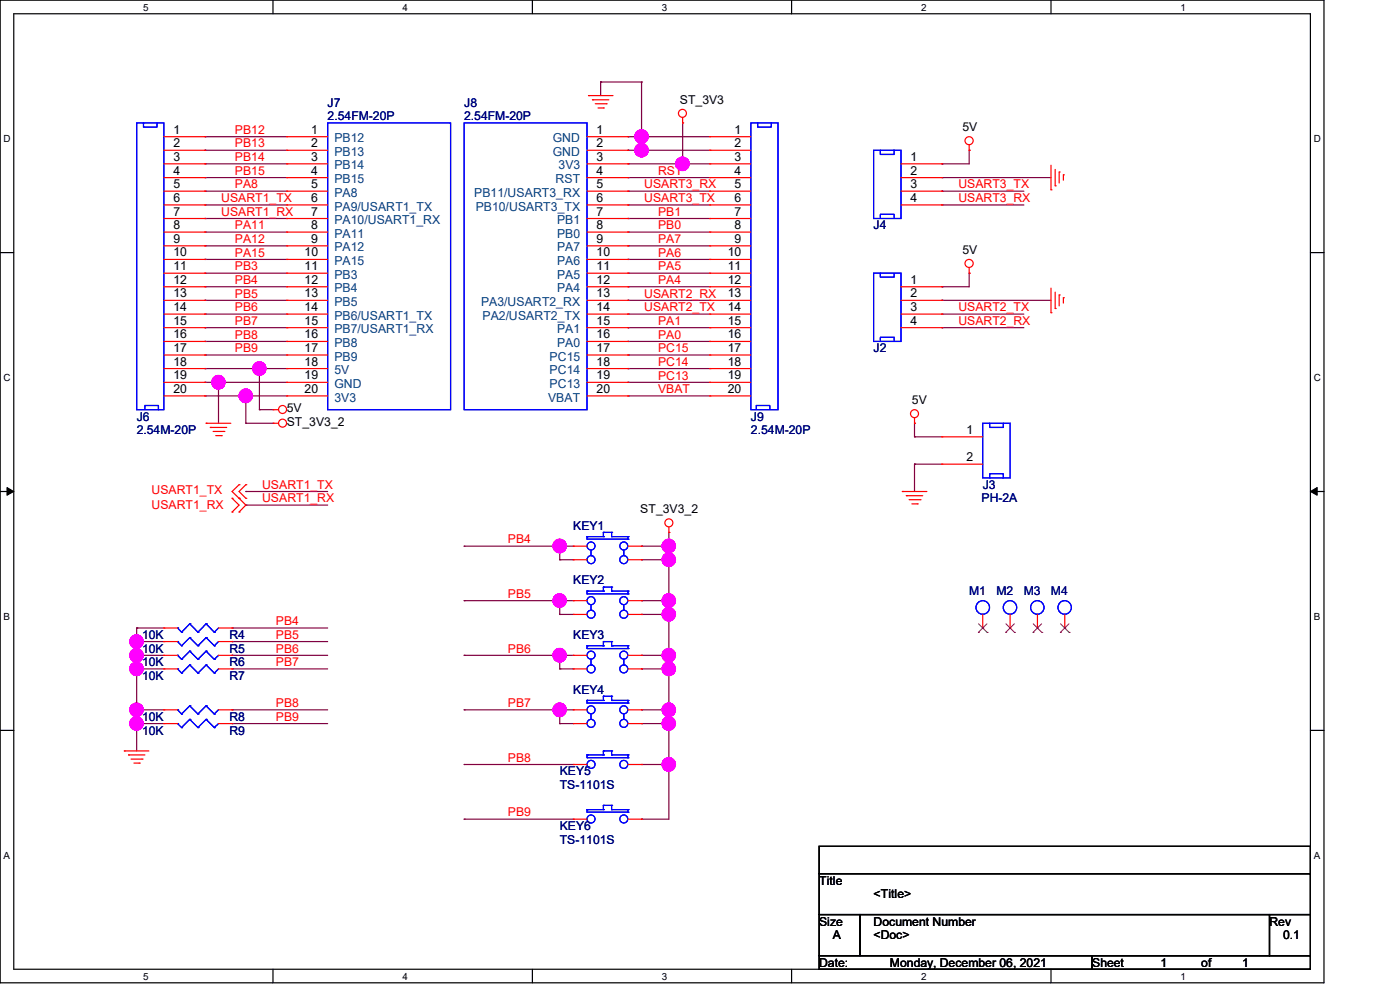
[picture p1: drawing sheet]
<svg xmlns="http://www.w3.org/2000/svg" width="297mm" height="210mm" viewBox="0 0 297 210" stroke-linecap="round" stroke-linejoin="round" font-family="sans-serif">
<path d="M0 0h280.9v208.5h-280.9zM2.9 2.9h275.1v202.7h-275.1z" fill="none" stroke="#000" stroke-width=".25"/>
<g fill="#fff">
<path d="M30.4 .3h1.1v2.4h-1.1z"/>
<path d="M30.4 205.9h1.1v2.3h-1.1z"/>
</g>
<path d="M57.9 0v2.9M57.9 205.6v2.9" fill="none" stroke="#000" stroke-width=".25"/>
<g fill="#fff">
<path d="M85.4 .3h1.1v2.4h-1.1z"/>
<path d="M85.4 205.9h1.1v2.3h-1.1z"/>
</g>
<path d="M112.9 0v2.9M112.9 205.6v2.9" fill="none" stroke="#000" stroke-width=".25"/>
<g fill="#fff">
<path d="M140.4 .3h1.2v2.4h-1.2z"/>
<path d="M140.4 205.9h1.2v2.3h-1.2z"/>
</g>
<path d="M167.9 0v2.9M167.9 205.6v2.9" fill="none" stroke="#000" stroke-width=".25"/>
<g fill="#fff">
<path d="M195.4 .3h1.2v2.4h-1.2z"/>
<path d="M195.4 205.9h1.2v2.3h-1.2z"/>
</g>
<path d="M223 0v2.9M223 205.6v2.9" fill="none" stroke="#000" stroke-width=".25"/>
<g fill="#fff">
<path d="M250.4 .3h1.2v2.4h-1.2z"/>
<path d="M250.4 205.9h1.2v2.3h-1.2z"/>
<path d="M.8 28.2h1.4v2.4h-1.4z"/>
<path d="M278.7 28.2h1.5v2.4h-1.5z"/>
<path d="M.8 78.9h1.4v2.3h-1.4z"/>
<path d="M278.7 78.9h1.5v2.3h-1.5z"/>
</g>
<path d="M0 53.6h2.9M278 53.6h2.9" fill="none" stroke="#000" stroke-width=".25"/>
<g fill="#fff">
<path d="M.8 129.6h1.3v2.3h-1.3z"/>
<path d="M278.7 129.6h1.4v2.3h-1.4z"/>
</g>
<path d="M0 104.3h2.9M278 104.3h2.9" fill="none" stroke="#000" stroke-width=".25"/>
<path d="M1.5 103.4l1.4 .9-1.4 .8zM278 104.3l1.4-.9v1.7z" fill="#000" stroke="#000" stroke-width=".21"/>
<g fill="#fff">
<path d="M.8 180.3h1.3v2.3h-1.3z"/>
<path d="M278.7 180.3h1.4v2.3h-1.4z"/>
</g>
<path d="M0 154.9h2.9M278 154.9h2.9M173.8 179.5h104.2v5.8h-104.2zM173.8 185.3h104.2v8.7h-104.2zM173.8 194h8.7v8.7h-8.7zM182.5 194h86.8v8.7h-86.8zM269.3 194h8.7v8.7h-8.7zM173.8 202.7h57.9v2.9h-57.9zM231.7 202.7h46.3v2.9h-46.3z" fill="none" stroke="#000" stroke-width=".25"/>
<g fill="none" stroke="#800040" stroke-width=".25">
<path d="M127.4 17.4h.1M127.4 17.4v2.9M127.4 17.4h8.7M136.1 17.4h.1M136.1 17.4v14.5M43.5 29h.1M43.5 31.9h.1M43.5 34.8h.1M43.5 37.7h.1M43.5 29h17.3M43.5 31.9h17.3M43.5 34.8h17.3"/>
<path d="M43.5 37.7h17.3M133.2 37.7h.1M133.2 29h.1M133.2 31.9h.1M133.2 34.8h.1M133.2 29h17.4M133.2 31.9h17.4M133.2 34.8h17.4M133.2 37.7h17.4M136.1 31.9h.1M136.1 29h.1M144.8 34.8h.1"/>
<path d="M144.8 26.1h.1M144.8 26.1v8.7M199.8 37.7h.1M199.8 34.8h.1M199.8 37.7h23.2M205.6 31.9h.1M205.6 31.9v2.9h-5.8M43.5 40.6h.1M43.5 43.5h.1M43.5 46.4h.1M43.5 49.2h.1M43.5 52.2h.1"/>
<path d="M43.5 55h.1M43.5 58h.1M43.5 40.6h17.3M43.5 43.5h17.3M43.5 46.4h17.3M43.5 49.2h17.3M43.5 52.2h17.3M43.5 55h17.3M43.5 58h17.3M133.2 40.6h.1M133.2 43.5h.1M133.2 46.4h.1"/>
<path d="M133.2 49.2h.1M133.2 52.2h.1M133.2 55h.1M133.2 58h.1M133.2 40.6h17.4M133.2 43.5h17.4M133.2 46.4h17.4M133.2 49.2h17.4M133.2 52.2h17.4M133.2 55h17.4M133.2 58h17.4M199.8 40.6h.1"/>
<path d="M199.8 43.5h.1M199.8 40.6h17.4M199.8 43.5h17.4M205.6 58h.1M205.6 58v2.8h-5.8M43.5 60.8h.1M43.5 63.7h.1M43.5 66.6h.1M43.5 69.5h.1M43.5 72.4h.1M43.5 75.3h.1M43.5 78.2h.1"/>
<path d="M43.5 60.8h17.3M43.5 63.7h17.3M43.5 66.6h17.3M43.5 69.5h17.3M43.5 72.4h17.3M43.5 75.3h17.3M43.5 78.2h17.3M55 78.2h.1M55 78.2v8.7M133.2 60.8h.1M133.2 63.7h.1M133.2 66.6h.1"/>
<path d="M133.2 69.5h.1M133.2 72.4h.1M133.2 75.3h.1M133.2 78.2h.1M133.2 60.8h17.4M133.2 63.7h17.4M133.2 66.6h17.4M133.2 69.5h17.4M133.2 72.4h17.4M133.2 75.3h17.4M133.2 78.2h17.4M199.8 60.8h.1"/>
<path d="M199.8 66.6h.1M199.8 69.5h.1M199.8 63.7h.1M199.8 63.7h23.2M199.8 66.6h17.4M199.8 69.5h17.4M43.5 81.1h.1M43.5 84h.1M43.5 81.1h17.3M43.5 84h17.3M46.4 81.1h.1M46.4 81.1v8.7"/>
<path d="M52.2 84h.1M52.2 89.8h.1M52.2 89.8h5.8M52.2 84v5.8M55 86.9h.1M55 86.9h3M133.2 81.1h.1M133.2 84h.1M133.2 81.1h17.4M133.2 84h17.4M194 92.7h.1M194 89.8h.1"/>
<path d="M194 98.5h.1M194 92.7h5.8M194 89.8v2.9M194 98.5v5.8M194 98.5h5.8M52.2 104.3h.1M52.2 107.1h.1M52.2 104.3h17.3M52.2 107.1h17.3M98.5 115.9h.1M98.5 115.9h23.1M118.7 118.7h.1"/>
<path d="M118.7 115.9h.1M118.7 118.7h2.9M118.7 115.9v2.8M136.1 118.7h.1M136.1 115.9h.1M136.1 118.7h5.8M136.1 115.9h5.8M141.9 112.9h.1M141.9 115.9h.1M141.9 118.7h.1M141.9 112.9v60.9h-5.8M29 133.2h.1"/>
<path d="M29 136.1h.1M29 139h.1M29 133.2h5.8M29 136.1h5.8M29 139h5.8M29 133.2v26.1M49.2 133.2h.1M49.2 136.1h.1M49.2 139h.1M49.2 133.2h20.3M49.2 136.1h20.3M49.2 139h20.3"/>
<path d="M98.5 127.4h.1M98.5 139h.1M98.5 139h23.1M98.5 127.4h23.1M118.7 130.3h.1M118.7 127.4h.1M118.7 139h.1M118.7 130.3h2.9M118.7 127.4v2.9M118.7 139v2.9M136.1 127.4h.1M136.1 130.3h.1"/>
<path d="M136.1 139h.1M136.1 139h5.8M136.1 127.4h5.8M136.1 130.3h5.8M141.9 127.4h.1M141.9 130.3h.1M141.9 139h.1M29 153.5h.1M29 150.6h.1M29 141.9h.1M29 153.5h5.8M29 150.6h5.8"/>
<path d="M29 141.9h5.8M49.2 153.5h.1M49.2 150.6h.1M49.2 141.9h.1M49.2 153.5h20.3M49.2 150.6h20.3M49.2 141.9h20.3M98.5 150.6h.1M98.5 150.6h23.1M118.7 141.9h.1M118.7 153.5h.1M118.7 150.6h.1"/>
<path d="M118.7 153.5h2.9M118.7 141.9h2.9M118.7 150.6v2.9M136.1 150.6h.1M136.1 141.9h.1M136.1 153.5h.1M136.1 153.5h5.8M136.1 150.6h5.8M136.1 141.9h5.8M141.9 141.9h.1M141.9 150.6h.1M141.9 153.5h.1"/>
<path d="M98.5 173.8h.1M98.5 162.2h.1M98.5 162.2h23.1M98.5 173.8h23.1M136.1 162.2h.1M136.1 173.8h.1M136.1 162.2h5.8M141.9 162.2h.1"/>
</g>
<g fill="#f0f" stroke="#f0f" stroke-width=".25">
<circle cx="55" cy="78.2" r="1.43"/>
<circle cx="46.3" cy="81.1" r="1.43"/>
<circle cx="52.1" cy="84" r="1.43"/>
<circle cx="136.1" cy="31.9" r="1.43"/>
<circle cx="136.1" cy="29" r="1.43"/>
<circle cx="144.8" cy="34.8" r="1.43"/>
<circle cx="29" cy="153.5" r="1.43"/>
<circle cx="29" cy="150.6" r="1.43"/>
<circle cx="29" cy="141.9" r="1.43"/>
<circle cx="29" cy="136.1" r="1.43"/>
<circle cx="29" cy="139" r="1.43"/>
<circle cx="141.9" cy="127.4" r="1.43"/>
<circle cx="141.9" cy="150.6" r="1.43"/>
<circle cx="141.9" cy="130.3" r="1.43"/>
<circle cx="141.9" cy="141.9" r="1.43"/>
<circle cx="141.9" cy="153.5" r="1.43"/>
<circle cx="118.7" cy="115.8" r="1.43"/>
<circle cx="118.7" cy="127.4" r="1.43"/>
<circle cx="118.7" cy="139" r="1.43"/>
<circle cx="118.7" cy="150.6" r="1.43"/>
<circle cx="141.9" cy="162.2" r="1.43"/>
<circle cx="141.9" cy="139" r="1.43"/>
<circle cx="141.9" cy="115.8" r="1.43"/>
<circle cx="141.9" cy="118.7" r="1.43"/>
</g>
<g fill="none" stroke="#f00" stroke-width=".25">
<path d="M34.8 29h8.7M34.8 31.9h8.7M34.8 34.8h8.7M34.8 37.7h8.7M43.5 29h.1M43.5 31.9h.1M43.5 34.8h.1M43.5 37.7h.1M60.8 29h.1M60.8 31.9h.1M60.8 34.8h.1M60.8 37.7h.1"/>
<path d="M60.8 29h8.7M60.8 31.9h8.7M60.8 34.8h8.7M60.8 37.7h8.7M124.5 29h8.7M124.5 31.9h8.7M124.5 34.8h8.7M124.5 37.7h8.7M124.8 20.3h.1M124.8 20.3h5.2M125.7 21.2h.1M125.7 21.2h3.5"/>
<path d="M126.3 22h2.3M126.9 22.9h1.1M128 22.9h.1M128.6 22h.1M133.2 29h.1M133.2 31.9h.1M133.2 34.8h.1M133.2 37.7h.1M144.8 26.1h.1M144.8 24.9v1.2M150.6 29h.1M150.6 31.9h.1"/>
<path d="M150.6 34.8h.1M150.6 37.7h.1M150.6 29h8.7M150.6 31.9h8.7M150.6 34.8h8.7M150.6 37.7h8.7M191.1 34.8h8.7M191.1 37.7h8.7M199.8 34.8h.1M199.8 37.7h.1M205.6 31.9h.1M205.6 30.7v1.2"/>
<path d="M223 35.1v5.2M223.9 39.4h.1M223.9 35.9v3.5M224.7 36.5h.1M224.7 36.5v2.3M225.6 37.1h.1M225.6 37.1v1.1M34.8 40.6h8.7M34.8 43.5h8.7M34.8 46.4h8.7M34.8 49.2h8.7M34.8 52.2h8.7"/>
<path d="M34.8 55h8.7M34.8 58h8.7M43.5 40.6h.1M43.5 43.5h.1M43.5 46.4h.1M43.5 49.2h.1M43.5 52.2h.1M43.5 55h.1M43.5 58h.1M60.8 40.6h.1M60.8 43.5h.1M60.8 46.4h.1"/>
<path d="M60.8 49.2h.1M60.8 52.2h.1M60.8 55h.1M60.8 58h.1M60.8 40.6h8.7M60.8 43.5h8.7M60.8 46.4h8.7M60.8 49.2h8.7M60.8 52.2h8.7M60.8 55h8.7M60.8 58h8.7M124.5 40.6h8.7"/>
<path d="M124.5 43.5h8.7M124.5 46.4h8.7M124.5 49.2h8.7M124.5 52.2h8.7M124.5 55h8.7M124.5 58h8.7M133.2 40.6h.1M133.2 43.5h.1M133.2 46.4h.1M133.2 49.2h.1M133.2 52.2h.1M133.2 55h.1"/>
<path d="M133.2 58h.1M150.6 40.6h.1M150.6 43.5h.1M150.6 46.4h.1M150.6 49.2h.1M150.6 52.2h.1M150.6 55h.1M150.6 58h.1M150.6 40.6h8.7M150.6 43.5h8.7M150.6 46.4h8.7M150.6 49.2h8.7"/>
<path d="M150.6 52.2h8.7M150.6 55h8.7M150.6 58h8.7M191.1 40.6h8.7M191.1 43.5h8.7M199.8 40.6h.1M199.8 43.5h.1M205.6 58h.1M205.6 56.8v1.2M223 40.3h.1M34.8 60.8h8.7M34.8 63.7h8.7"/>
<path d="M34.8 66.6h8.7M34.8 69.5h8.7M34.8 72.4h8.7M34.8 75.3h8.7M34.8 78.2h8.7M43.5 60.8h.1M43.5 63.7h.1M43.5 66.6h.1M43.5 69.5h.1M43.5 72.4h.1M43.5 75.3h.1M43.5 78.2h.1"/>
<path d="M60.8 60.8h.1M60.8 63.7h.1M60.8 66.6h.1M60.8 69.5h.1M60.8 72.4h.1M60.8 75.3h.1M60.8 78.2h.1M60.8 60.8h8.7M60.8 63.7h8.7M60.8 66.6h8.7M60.8 69.5h8.7M60.8 72.4h8.7"/>
<path d="M60.8 75.3h8.7M60.8 78.2h8.7M124.5 60.8h8.7M124.5 63.7h8.7M124.5 66.6h8.7M124.5 69.5h8.7M124.5 72.4h8.7M124.5 75.3h8.7M124.5 78.2h8.7M133.2 60.8h.1M133.2 63.7h.1M133.2 66.6h.1"/>
<path d="M133.2 69.5h.1M133.2 72.4h.1M133.2 75.3h.1M133.2 78.2h.1M150.6 60.8h.1M150.6 63.7h.1M150.6 66.6h.1M150.6 69.5h.1M150.6 72.4h.1M150.6 75.3h.1M150.6 78.2h.1M150.6 60.8h8.7"/>
<path d="M150.6 63.7h8.7M150.6 66.6h8.7M150.6 69.5h8.7M150.6 72.4h8.7M150.6 75.3h8.7M150.6 78.2h8.7M191.1 60.8h8.7M191.1 63.7h8.7M191.1 66.6h8.7M191.1 69.5h8.7M199.8 60.8h.1M199.8 63.7h.1"/>
<path d="M199.8 66.6h.1M199.8 69.5h.1M223 66.3h.1M223 61.1v5.2M223.9 65.4h.1M223.9 62v3.4M224.7 62.6h.1M224.7 62.6v2.3M225.6 63.2h.1M225.6 63.2v1.1M34.8 81.1h8.7M34.8 84h8.7"/>
<path d="M43.5 81.1h.1M43.5 84h.1M43.7 89.8h.1M43.7 89.8h5.3M44.6 90.7h.1M44.6 90.7h3.5M45.2 91.5h2.3M45.8 92.4h1.1M46.9 92.4h.1M47.5 91.5h.1M58 86.9h.1M58 89.8h.1"/>
<path d="M58 89.8h1.1M58 86.9h1.1M60.8 81.1h.1M60.8 84h.1M60.8 81.1h8.7M60.8 84h8.7M124.5 81.1h8.7M124.5 84h8.7M133.2 81.1h.1M133.2 84h.1M150.6 81.1h.1M150.6 84h.1"/>
<path d="M150.6 81.1h8.7M150.6 84h8.7M194 89.8h.1M194 88.6v1.2M199.8 92.7h.1M199.8 98.5h.1M199.8 92.7h8.7M199.8 98.5h8.7M49.2 108.6h.1M49.2 105.7h.1M49.2 105.7l1.5 1.4-1.5 1.5M50.7 105.7h.1"/>
<path d="M50.7 102.8h.1M50.7 108.6h.1M50.7 102.8l-1.5 1.5 1.5 1.4M50.7 105.7l1.5 1.4-1.5 1.5M52.2 105.7h.1M52.2 102.8h.1M52.2 102.8l-1.5 1.5 1.5 1.4M121.6 115.9h.1M121.6 118.7h.1M121.6 115.9h2.9M121.6 118.7h2.9M133.2 115.9h2.9"/>
<path d="M133.2 118.7h2.9M136.1 115.9h.1M136.1 118.7h.1M141.9 112.9h.1M141.9 111.8v1.1M191.4 104.3h.1M191.4 104.3h5.2M192.3 105.2h.1M192.3 105.2h3.4M192.9 106h2.3M193.5 106.9h1.1M194.6 106.9h.1"/>
<path d="M195.2 106h.1M34.8 133.2h.1M34.8 139h.1M34.8 136.1h.1M34.8 133.2h2.9M34.8 139h2.9M34.8 136.1h2.9M46.4 133.2h2.8M46.4 139h2.8M46.4 136.1h2.8M49.2 133.2h.1M49.2 139h.1"/>
<path d="M49.2 136.1h.1M121.6 127.4h.1M121.6 130.3h.1M121.6 139h.1M121.6 139h2.9M121.6 127.4h2.9M121.6 130.3h2.9M133.2 139h2.9M133.2 127.4h2.9M133.2 130.3h2.9M136.1 127.4h.1M136.1 130.3h.1"/>
<path d="M136.1 139h.1M208.5 133.2h.1M208.5 130.3v2.9M214.3 133.2h.1M214.3 130.3v2.9M220.1 133.2h.1M220.1 130.3v2.9M225.9 133.2h.1M225.9 130.3v2.9M26.4 159.3h.1M26.4 159.3h5.2M34.8 150.6h.1"/>
<path d="M34.8 141.9h.1M34.8 153.5h.1M34.8 150.6h2.9M34.8 141.9h2.9M34.8 153.5h2.9M46.4 150.6h2.8M46.4 141.9h2.8M46.4 153.5h2.8M49.2 150.6h.1M49.2 141.9h.1M49.2 153.5h.1M121.6 141.9h.1"/>
<path d="M121.6 150.6h.1M121.6 153.5h.1M121.6 150.6h2.9M121.6 141.9h2.9M121.6 153.5h2.9M133.2 150.6h2.9M133.2 141.9h2.9M133.2 153.5h2.9M136.1 141.9h.1M136.1 150.6h.1M136.1 153.5h.1M27.3 160.1h.1"/>
<path d="M27.3 160.1h3.4M27.8 161h2.3M28.4 161.9h1.1M29.5 161.9h.1M30.1 161h.1M121.6 173.8h.1M121.6 162.2h.1M121.6 173.8h2.9M121.6 162.2h2.9M133.2 173.8h2.9M133.2 162.2h2.9M136.1 173.8h.1"/>
<path d="M136.1 162.2h.1"/>
<circle cx="144.8" cy="24" r=".85"/>
<circle cx="205.6" cy="29.9" r=".86"/>
<circle cx="205.6" cy="55.9" r=".86"/>
<circle cx="59.9" cy="86.9" r=".85"/>
<circle cx="59.9" cy="89.8" r=".85"/>
<circle cx="194" cy="87.8" r=".85"/>
<circle cx="141.9" cy="110.9" r=".85"/>
</g>
<g fill="none" stroke="#00f" stroke-width=".25">
<path d="M29 26.1h5.8v60.8h-5.8zM30.4 26.1v.9h2.9v-.9M69.5 26.1h26.1v60.8h-26.1zM98.5 26.1h26v60.8h-26zM159.3 26.1h5.8v60.8h-5.8zM160.7 26.1v.9h2.9v-.9M185.3 31.9h5.8v14.5h-5.8zM186.8 31.9v.9h2.9v-.9M185.3 58h5.8v14.4h-5.8zM186.8 46.4v-.9h2.9v.9M186.8 58v.8h2.9v-.8M186.8 72.4v-.9h2.9v.9"/>
<path d="M30.7 86.9v-.9h2.9v.9M160.4 86.9v-.9h2.9v.9M208.5 89.8h5.8v11.6h-5.8zM210 89.8v.9h2.9v-.9M124.5 113.8h.1M124.5 113.8v.6h8.7M124.5 113.8h3.5M125.4 117.9h.1M125.4 116.7v1.2M128 112.9h.1M128 113.8h.1M128 112.9h1.8"/>
<path d="M128 112.9v.9M129.8 113.8h.1M129.8 112.9h.1M129.8 113.8h3.4M129.8 112.9v.9M132.3 117.9h.1M132.3 116.7v1.2M133.2 114.4h.1M133.2 113.8h.1M133.2 113.8v.6M210 101.4v-.9h2.9v.9M37.7 133.2h.1"/>
<path d="M37.7 139h.1M37.7 136.1h.1M37.7 133.2l.8 .9M37.7 139l.8 .9M37.7 136.1l.8 .9M38.5 134.1h.1M38.5 139.9h.1M38.5 137h.1M40.3 132.3h.1M40.3 138.1h.1M40.3 135.3h.1M40.3 132.3l1.7 1.8"/>
<path d="M40.3 132.3l-1.8 1.8M40.3 138.1l1.7 1.8M40.3 138.1l-1.8 1.8M40.3 135.3l1.7 1.7M40.3 135.3l-1.8 1.7M42 134.1h.1M42 139.9h.1M42 137h.1M43.7 132.3h.1M43.7 138.1h.1M43.7 135.3h.1M43.7 132.3l1.8 1.8"/>
<path d="M43.7 132.3l-1.7 1.8M43.7 138.1l1.8 1.8M43.7 138.1l-1.7 1.8M43.7 135.3l1.8 1.7M43.7 135.3l-1.7 1.7M45.5 134.1h.1M45.5 139.9h.1M45.5 137h.1M46.4 133.2l-.9 .9M46.4 139l-.9 .9M46.4 136.1l-.9 .9M124.5 125.4h.1"/>
<path d="M124.5 137h.1M124.5 125.4v.6h8.7M124.5 137v.6h8.7M124.5 125.4h3.5M124.5 137h3.5M125.4 129.5h.1M125.4 128.3v1.2M125.4 139.9v1.2M128 124.5h.1M128 125.4h.1M128 136.1h.1M128 137h.1"/>
<path d="M128 124.5v.9M128 136.1v.9M128 124.5h1.8M128 136.1h1.8M129.8 125.4h.1M129.8 124.5h.1M129.8 137h.1M129.8 136.1h.1M129.8 124.5v.9M129.8 136.1v.9M129.8 125.4h3.4M129.8 137h3.4"/>
<path d="M132.3 129.5h.1M132.3 128.3v1.2M132.3 139.9v1.2M133.2 126h.1M133.2 125.4h.1M133.2 137.6h.1M133.2 137h.1M133.2 125.4v.6M133.2 137v.6M37.7 150.6h.1M37.7 141.9h.1M37.7 153.5h.1"/>
<path d="M37.7 150.6l.8 .9M37.7 141.9l.8 .9M37.7 153.5l.8 .8M38.5 151.5h.1M38.5 142.8h.1M38.5 154.3h.1M40.3 149.7h.1M40.3 141.1h.1M40.3 152.6h.1M40.3 149.7l1.7 1.8M40.3 149.7l-1.8 1.8M40.3 141.1l1.7 1.7"/>
<path d="M40.3 141.1l-1.8 1.7M40.3 152.6l1.7 1.7M40.3 152.6l-1.8 1.7M42 151.5h.1M42 142.8h.1M42 154.3h.1M43.7 149.7h.1M43.7 141.1h.1M43.7 152.6h.1M43.7 149.7l1.8 1.8M43.7 149.7l-1.7 1.8M43.7 141.1l1.8 1.7"/>
<path d="M43.7 141.1l-1.7 1.7M43.7 152.6l1.8 1.7M43.7 152.6l-1.7 1.7M45.5 151.5h.1M45.5 142.8h.1M45.5 154.3h.1M46.4 150.6l-.9 .9M46.4 141.9l-.9 .9M46.4 153.5l-.9 .8M124.5 148.6h.1M124.5 148.6v.5h8.7M124.5 148.6h3.5"/>
<path d="M125.4 141.1h.1M125.4 152.6h.1M125.4 151.5v1.1M128 147.7h.1M128 148.6h.1M128 159.3h.1M128 147.7v.9M128 159.3v.8M128 147.7h1.8M128 159.3h1.8M129.8 148.6h.1M129.8 147.7h.1"/>
<path d="M129.8 159.3h.1M129.8 147.7v.9M129.8 159.3v.8M129.8 148.6h3.4M132.3 141.1h.1M132.3 152.6h.1M132.3 151.5v1.1M133.2 149.1h.1M133.2 148.6h.1M133.2 148.6v.5M124.5 171.7h.1M124.5 160.1h.1"/>
<path d="M124.5 160.1v.6h8.7M124.5 171.7v.6h8.7M124.5 171.7h3.5M124.5 160.1h3.5M128 170.9h.1M128 171.7h.1M128 160.1h.1M128 170.9v.8M128 170.9h1.8M129.8 171.7h.1M129.8 170.9h.1M129.8 160.1h.1"/>
<path d="M129.8 170.9v.8M129.8 171.7h3.4M129.8 160.1h3.4M133.2 172.3h.1M133.2 171.7h.1M133.2 160.7h.1M133.2 160.1h.1M133.2 160.1v.6M133.2 171.7v.6"/>
<circle cx="125.4" cy="115.8" r=".85"/>
<circle cx="125.4" cy="118.7" r=".85"/>
<circle cx="132.3" cy="118.7" r=".85"/>
<circle cx="132.3" cy="115.8" r=".85"/>
<circle cx="125.4" cy="130.3" r=".85"/>
<circle cx="125.4" cy="139" r=".85"/>
<circle cx="125.4" cy="127.4" r=".85"/>
<circle cx="132.3" cy="139" r=".85"/>
<circle cx="132.3" cy="130.3" r=".85"/>
<circle cx="132.3" cy="127.4" r=".85"/>
<circle cx="208.5" cy="128.9" r="1.44"/>
<circle cx="214.3" cy="128.9" r="1.43"/>
<circle cx="220.1" cy="128.9" r="1.43"/>
<circle cx="225.9" cy="128.9" r="1.43"/>
<circle cx="125.4" cy="141.9" r=".85"/>
<circle cx="125.4" cy="153.5" r=".85"/>
<circle cx="125.4" cy="150.6" r=".85"/>
<circle cx="132.3" cy="153.5" r=".85"/>
<circle cx="132.3" cy="141.9" r=".85"/>
<circle cx="132.3" cy="150.6" r=".85"/>
<circle cx="125.4" cy="162.2" r=".85"/>
<circle cx="125.4" cy="173.7" r=".85"/>
<circle cx="132.3" cy="173.7" r=".85"/>
<circle cx="132.3" cy="162.2" r=".85"/>
</g>
<g fill="none" stroke="#804000" stroke-width=".21">
<path d="M207.6 134.2h.1M207.6 132.3l1.8 1.9M209.4 132.3l-1.8 1.9M209.4 134.2h.1M213.4 134.2h.1M213.4 132.3l1.8 1.9M215.2 132.3l-1.8 1.9M215.2 134.2h.1M219.2 134.2h.1M219.2 132.3l1.8 1.9M221 132.3l-1.8 1.9M221 134.2h.1"/>
<path d="M225 134.2h.1M225 132.3l1.8 1.9M226.8 132.3l-1.8 1.9M226.8 134.2h.1"/>
</g>
<g font-size="2.6" fill="#000080">
<text x="69.5" y="22.6">J7</text>
<text x="98.5" y="22.6">J8</text>
<text x="69.5" y="25.5">2.54FM-20P</text>
<text x="98.5" y="25.5">2.54FM-20P</text>
<text x="185.3" y="48.7">J4</text>
<text x="185.3" y="74.8">J2</text>
<text x="29" y="89.2">J6</text>
<text x="159.3" y="89.2">J9</text>
<text x="29" y="92.1">2.54M-20P</text>
<text x="159.3" y="92.1">2.54M-20P</text>
<text x="208.2" y="106.6">PH-2A</text>
<text x="208.5" y="103.7">J3</text>
<text x="121.6" y="112.4">KEY1</text>
<text x="121.6" y="124">KEY2</text>
<text x="205.6" y="126.3">M1</text>
<text x="211.4" y="126.3">M2</text>
<text x="217.2" y="126.3">M3</text>
<text x="223" y="126.3">M4</text>
<text x="30.1" y="135.6">10K</text>
<text x="48.7" y="135.6">R4</text>
<text x="121.6" y="135.6">KEY3</text>
<text x="30.1" y="141.4">10K</text>
<text x="30.1" y="138.4">10K</text>
<text x="48.7" y="141.4">R6</text>
<text x="48.7" y="138.4">R5</text>
<text x="30.1" y="144.2">10K</text>
<text x="48.7" y="144.2">R7</text>
<text x="121.6" y="147.1">KEY4</text>
<text x="30.1" y="152.9">10K</text>
<text x="30.1" y="155.8">10K</text>
<text x="48.7" y="152.9">R8</text>
<text x="48.7" y="155.8">R9</text>
<text x="118.7" y="164.5">KEY5</text>
<text x="118.7" y="167.4">TS-1101S</text>
<text x="118.7" y="176.1">KEY6</text>
<text x="118.7" y="179">TS-1101S</text>
</g>
<g font-size="2.6">
<text x="144.2" y="22.1">ST_3V3</text>
<text x="36.8" y="28.4">1</text>
<text x="66" y="28.4">1</text>
<text x="126.6" y="28.4">1</text>
<text x="155.8" y="28.4">1</text>
<text x="204.2" y="27.9">5V</text>
<text x="36.8" y="31.2">2</text>
<text x="36.8" y="34.1">3</text>
<text x="66" y="31.2">2</text>
<text x="66" y="34.1">3</text>
<text x="126.6" y="31.2">2</text>
<text x="126.6" y="34.1">3</text>
<text x="155.8" y="31.2">2</text>
<text x="155.8" y="34.1">3</text>
<text x="193.2" y="34.1">1</text>
<text x="36.8" y="37">4</text>
<text x="36.8" y="39.9">5</text>
<text x="66" y="37">4</text>
<text x="66" y="39.9">5</text>
<text x="126.6" y="37">4</text>
<text x="126.6" y="39.9">5</text>
<text x="155.8" y="37">4</text>
<text x="155.8" y="39.9">5</text>
<text x="193.2" y="37">2</text>
<text x="193.2" y="39.9">3</text>
<text x="36.8" y="42.8">6</text>
<text x="36.8" y="45.7">7</text>
<text x="66" y="42.8">6</text>
<text x="66" y="45.7">7</text>
<text x="126.6" y="42.8">6</text>
<text x="126.6" y="45.7">7</text>
<text x="155.8" y="42.8">6</text>
<text x="155.8" y="45.7">7</text>
<text x="193.2" y="42.8">4</text>
<text x="36.8" y="48.6">8</text>
<text x="36.8" y="51.5">9</text>
<text x="66" y="48.6">8</text>
<text x="66" y="51.5">9</text>
<text x="126.6" y="48.6">8</text>
<text x="126.6" y="51.5">9</text>
<text x="155.8" y="48.6">8</text>
<text x="155.8" y="51.5">9</text>
<text x="204.2" y="53.9">5V</text>
<text x="36.8" y="54.4">10</text>
<text x="36.8" y="57.3">11</text>
<text x="64.6" y="54.4">10</text>
<text x="64.6" y="57.3">11</text>
<text x="126.6" y="54.4">10</text>
<text x="126.6" y="57.3">11</text>
<text x="154.4" y="54.4">10</text>
<text x="154.4" y="57.3">11</text>
<text x="36.8" y="60.2">12</text>
<text x="36.8" y="63.1">13</text>
<text x="36.8" y="66">14</text>
<text x="64.6" y="60.2">12</text>
<text x="64.6" y="63.1">13</text>
<text x="64.6" y="66">14</text>
<text x="126.6" y="60.2">12</text>
<text x="126.6" y="63.1">13</text>
<text x="126.6" y="66">14</text>
<text x="154.4" y="60.2">12</text>
<text x="154.4" y="63.1">13</text>
<text x="154.4" y="66">14</text>
<text x="193.2" y="60.2">1</text>
<text x="193.2" y="63.1">2</text>
<text x="193.2" y="66">3</text>
<text x="36.8" y="68.9">15</text>
<text x="36.8" y="71.8">16</text>
<text x="64.6" y="68.9">15</text>
<text x="64.6" y="71.8">16</text>
<text x="126.6" y="68.9">15</text>
<text x="126.6" y="71.8">16</text>
<text x="154.4" y="68.9">15</text>
<text x="154.4" y="71.8">16</text>
<text x="193.2" y="68.9">4</text>
<text x="36.8" y="74.7">17</text>
<text x="36.8" y="77.6">18</text>
<text x="64.6" y="74.7">17</text>
<text x="64.6" y="77.6">18</text>
<text x="126.6" y="74.7">17</text>
<text x="126.6" y="77.6">18</text>
<text x="154.4" y="74.7">17</text>
<text x="154.4" y="77.6">18</text>
<text x="36.8" y="80.5">19</text>
<text x="36.8" y="83.4">20</text>
<text x="64.6" y="80.5">19</text>
<text x="64.6" y="83.4">20</text>
<text x="126.6" y="80.5">19</text>
<text x="126.6" y="83.4">20</text>
<text x="154.4" y="80.5">19</text>
<text x="154.4" y="83.4">20</text>
<text x="60.8" y="87.5">5V</text>
<text x="193.5" y="85.8">5V</text>
<text x="60.8" y="90.4">ST_3V3_2</text>
<text x="205" y="92">1</text>
<text x="205" y="97.8">2</text>
<text x="135.8" y="108.9">ST_3V3_2</text>
<text x="173.8" y="187.7">Title</text>
<text x="185.3" y="190.6">&lt;Title&gt;</text>
<text x="173.8" y="196.3">Size</text>
<text x="185.3" y="196.3">Document Number</text>
<text x="269.3" y="196.3">Rev</text>
<text x="176.7" y="199.3">A</text>
<text x="185.3" y="199.3">&lt;Doc&gt;</text>
<text x="272.2" y="199.3">0.1</text>
<text x="173.8" y="205.1">Date:</text>
<text x="188.8" y="205.1">Monday, December 06, 2021</text>
<text x="231.7" y="205.1">Sheet</text>
<text x="246.2" y="205.1">1</text>
<text x="254.8" y="205.1">of</text>
<text x="263.5" y="205.1">1</text>
</g>
<g font-size="2.6" fill="#f00">
<text x="49.8" y="28.4">PB12</text>
<text x="49.8" y="31.3">PB13</text>
<text x="49.8" y="34.2">PB14</text>
<text x="49.8" y="37.1">PB15</text>
<text x="49.8" y="40">PA8</text>
<text x="136.7" y="40">USART3_RX</text>
<text x="139.6" y="37.1">RST</text>
<text x="203.3" y="40">USART3_TX</text>
<text x="46.9" y="42.9">USART1_TX</text>
<text x="46.9" y="45.8">USART1_RX</text>
<text x="136.7" y="42.9">USART3_TX</text>
<text x="139.6" y="45.8">PB1</text>
<text x="203.3" y="42.9">USART3_RX</text>
<text x="49.8" y="48.6">PA11</text>
<text x="49.8" y="51.6">PA12</text>
<text x="139.6" y="48.6">PB0</text>
<text x="139.6" y="51.6">PA7</text>
<text x="49.8" y="54.4">PA15</text>
<text x="49.8" y="57.4">PB3</text>
<text x="139.6" y="54.4">PA6</text>
<text x="139.6" y="57.4">PA5</text>
<text x="49.8" y="60.2">PB4</text>
<text x="49.8" y="63.1">PB5</text>
<text x="136.7" y="63.1">USART2_RX</text>
<text x="139.6" y="60.2">PA4</text>
<text x="49.8" y="66">PB6</text>
<text x="49.8" y="68.9">PB7</text>
<text x="49.8" y="71.8">PB8</text>
<text x="136.7" y="66">USART2_TX</text>
<text x="139.6" y="68.9">PA1</text>
<text x="139.6" y="71.8">PA0</text>
<text x="203.3" y="66">USART2_TX</text>
<text x="203.3" y="68.9">USART2_RX</text>
<text x="49.8" y="74.7">PB9</text>
<text x="139.6" y="74.7">PC15</text>
<text x="139.6" y="77.6">PC14</text>
<text x="139.6" y="80.5">PC13</text>
<text x="139.6" y="83.4">VBAT</text>
<text x="32.2" y="104.9">USART1_TX</text>
<text x="55.6" y="103.7">USART1_TX</text>
<text x="55.6" y="106.6">USART1_RX</text>
<text x="32.2" y="108">USART1_RX</text>
<text x="107.7" y="115.3">PB4</text>
<text x="107.7" y="126.8">PB5</text>
<text x="58.5" y="132.6">PB4</text>
<text x="58.5" y="135.5">PB5</text>
<text x="58.5" y="141.3">PB7</text>
<text x="58.5" y="138.4">PB6</text>
<text x="107.7" y="138.4">PB6</text>
<text x="58.5" y="150">PB8</text>
<text x="107.7" y="150">PB7</text>
<text x="58.5" y="152.9">PB9</text>
<text x="107.7" y="161.6">PB8</text>
<text x="107.7" y="173.2">PB9</text>
</g>
<g font-size="2.6" fill="#004080">
<text x="71" y="30.2">PB12</text>
<text x="71" y="33.1">PB13</text>
<text x="71" y="35.9">PB14</text>
<text x="117.3" y="30.2">GND</text>
<text x="117.3" y="33.1">GND</text>
<text x="118.5" y="35.9">3V3</text>
<text x="71" y="38.9">PB15</text>
<text x="71" y="41.7">PA8</text>
<text x="100.6" y="41.7">PB11/USART3_RX</text>
<text x="117.9" y="38.9">RST</text>
<text x="71" y="44.7">PA9/USART1_TX</text>
<text x="71" y="47.5">PA10/USART1_RX</text>
<text x="100.9" y="44.7">PB10/USART3_TX</text>
<text x="118.2" y="47.5">PB1</text>
<text x="71" y="50.4">PA11</text>
<text x="71" y="53.3">PA12</text>
<text x="118.2" y="50.4">PB0</text>
<text x="118.2" y="53.3">PA7</text>
<text x="71" y="56.2">PA15</text>
<text x="71" y="59.1">PB3</text>
<text x="118.2" y="56.2">PA6</text>
<text x="118.2" y="59.1">PA5</text>
<text x="71" y="62">PB4</text>
<text x="71" y="64.9">PB5</text>
<text x="102.1" y="64.9">PA3/USART2_RX</text>
<text x="118.2" y="62">PA4</text>
<text x="71" y="67.8">PB6/USART1_TX</text>
<text x="71" y="70.7">PB7/USART1_RX</text>
<text x="102.4" y="67.8">PA2/USART2_TX</text>
<text x="118.2" y="70.7">PA1</text>
<text x="71" y="73.6">PB8</text>
<text x="71" y="76.5">PB9</text>
<text x="116.6" y="76.5">PC15</text>
<text x="118.2" y="73.6">PA0</text>
<text x="71" y="79.4">5V</text>
<text x="71" y="82.3">GND</text>
<text x="116.6" y="79.4">PC14</text>
<text x="116.6" y="82.3">PC13</text>
<text x="71" y="85.2">3V3</text>
<text x="116.3" y="85.2">VBAT</text>
</g>
<g font-size="2.1">
<text x="30.4" y="2.2">5</text>
<text x="85.4" y="2.2">4</text>
<text x="140.4" y="2.2">3</text>
<text x="195.4" y="2.2">2</text>
<text x="250.4" y="2.2">1</text>
<text x=".8" y="30.1">D</text>
<text x="278.7" y="30.1">D</text>
<text x=".8" y="80.8">C</text>
<text x="278.7" y="80.8">C</text>
<text x=".8" y="131.5">B</text>
<text x="278.7" y="131.5">B</text>
<text x=".8" y="182.2">A</text>
<text x="278.7" y="182.2">A</text>
<text x="30.4" y="207.8">5</text>
<text x="85.4" y="207.8">4</text>
<text x="140.4" y="207.8">3</text>
<text x="195.4" y="207.8">2</text>
<text x="250.4" y="207.8">1</text>
</g>
</svg>
